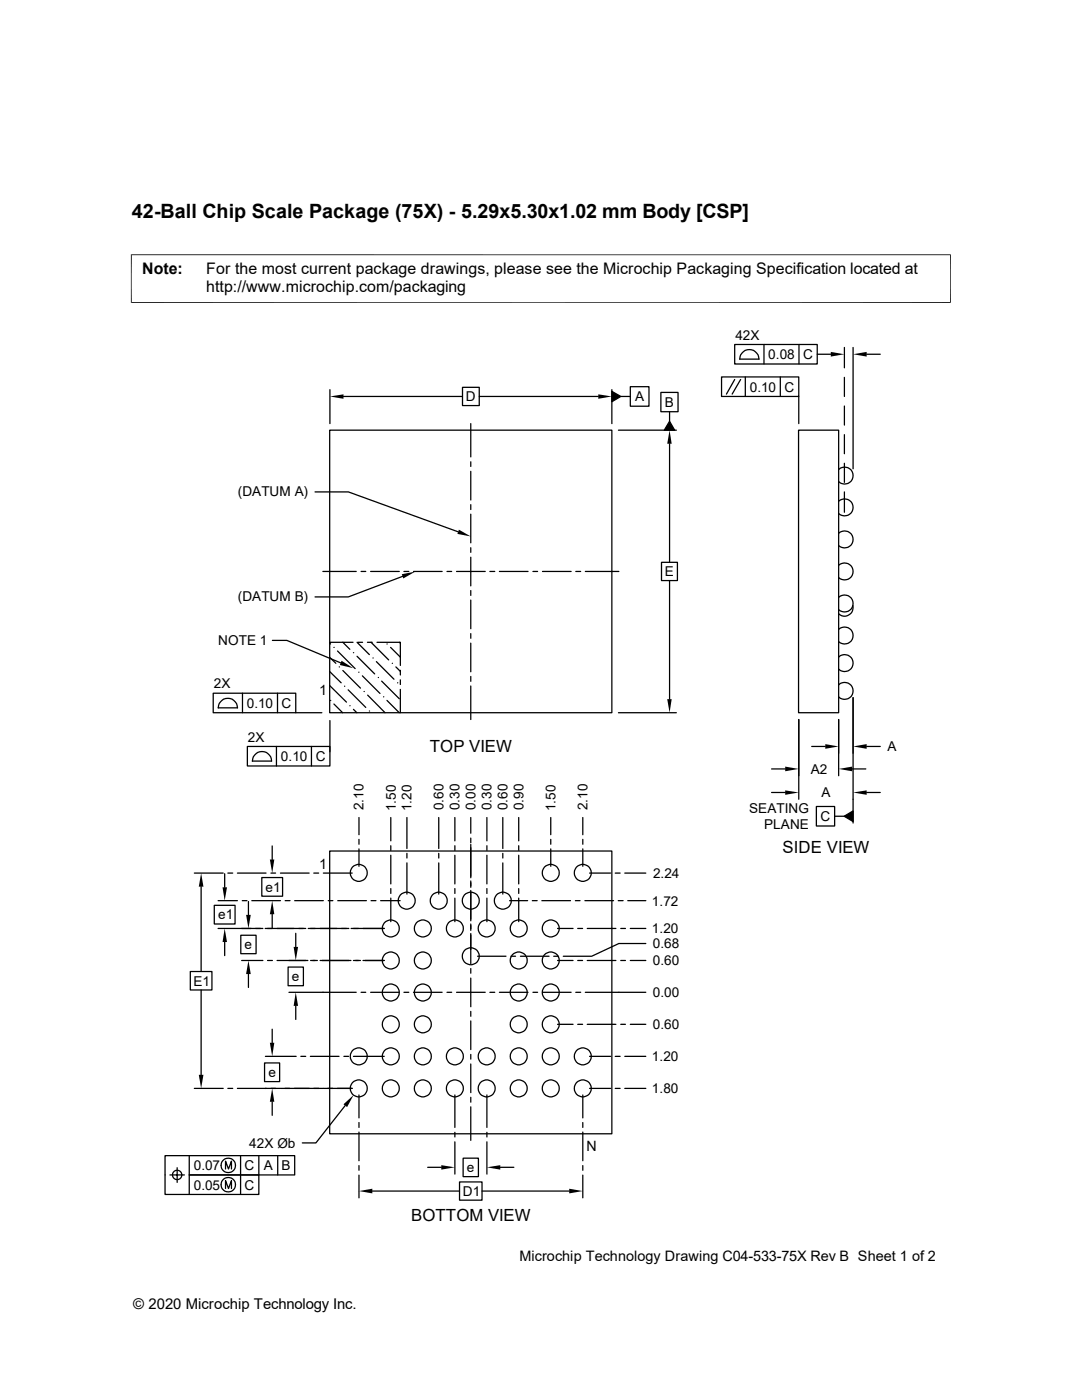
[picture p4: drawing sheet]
<svg xmlns="http://www.w3.org/2000/svg" width="216mm" height="279mm" viewBox="0 0 216 279" stroke-linecap="round" stroke-linejoin="round" font-family="sans-serif">
<g fill="none" stroke="#000" stroke-width=".25">
<path d="M65.8 77.8v6.7M68.5 79.1h23.8M92.3 77.3h3.3v3.6h-3.3zM95.6 79.1h23.8M122.1 78.1l1.8 1-1.8 1.1zM122.1 77.8v6.7M123.9 79.1h1.9M125.8 77.2h3.7v3.9h-3.7zM131.9 78.3h3.4v3.9h-3.4zM144 75.2h15.4v3.9h-15.4zM146.6 68.7h16.5v3.9h-16.5zM146.6 75.7l-1.7 3"/>
<path d="M147.6 71.7h3.8a1.9 1.9 0 0 0-1.9-1.9 1.9 1.9 0 0 0-1.9 1.9M147.8 75.7l-1.7 3M148.7 75.2v3.9M152.4 68.7v3.9M155.7 75.2v3.9M159.4 79.1v5.4M159.4 68.7v3.9M163.1 70.7h2.7M168.5 69.3v4.1M168.5 75.3v3.8M170.2 69.3v24.3M172.9 70.7h2.7"/>
<path d="M62.9 98.2h6.6l21.9 7.9M65.8 85.9h56.3v56.3h-56.3zM93.9 84.5v6.7M93.9 92.2v.9M93.9 94.1v5.7M123.4 85.9h11.6M133.6 84.1l1 1.8h-2.1zM133.6 82.2v1.9M133.6 88.6v23.6M159.3 85.9h8v56.3h-8zM167.4 93.7a1.68 1.68 0 0 1 2.3 0 1.68 1.68 0 0 1 0 2.4 1.68 1.68 0 0 1-2.3 0M168.5 81v3.8"/>
<path d="M168.5 86.7v3.9M168.5 92.5v3.8M168.5 98.2v4M64.4 114h6.7M72.1 114h.9M74 114h5.7M80.3 115l-10.8 4.1h-6.6M80.6 114h1M82.5 114h5.7M89.2 114h.9M91.1 114h5.7M93.9 100.7v1"/>
<path d="M93.9 102.6v5.7M93.9 109.3v.9M93.9 111.2v5.7M93.9 117.9v.9M93.9 119.8v5.7M97.7 114h1M99.7 114h5.7M106.3 114h1M108.2 114h5.8M114.9 114h1M116.8 114h6.7M132 112.2h3.2v3.7h-3.2z"/>
<path d="M133.6 115.9v23.6M167.3 100a1.7 1.7 0 0 1 2.4 .1 1.7 1.7 0 0 1 0 2.4 1.7 1.7 0 0 1-2.4 0M167.3 106.4a1.7 1.7 0 0 1 2.4 .1 1.7 1.7 0 0 1 0 2.3 1.7 1.7 0 0 1-2.4 .1M167.3 112.8a1.7 1.7 0 0 1 2.4 .1 1.7 1.7 0 0 1 0 2.3 1.7 1.7 0 0 1-2.4 .1M167.3 119.2a1.7 1.7 0 0 1 2.4 0 1.7 1.7 0 0 1 0 2.4 1.7 1.7 0 0 1-2.4 .1M42.5 138.3h16.5v3.9h-16.5zM48.4 138.3v3.9M54.4 127.8h2.8l10.8 4.5M55.4 138.3v3.9M65.8 136.8l3.3 3.3M65.8 134l2.3 2.3M65.8 131.2l1.2 1.2"/>
<path d="M65.8 128.4l.2 .1M65.8 128.2h4.6M66 139.8h.1M66.6 129.2h.1M67.4 129.9l3.5 3.5M67.7 133.1h.1M68.4 133.8l3.5 3.5M68.4 128.2l1.4 1.4M68.7 136.9h.1M69.5 137.7l3.5 3.5M70.5 130.3h.1M71.2 131l3.6 3.5"/>
<path d="M71.2 128.2l2.5 2.4M71.4 128.2h.9M71.6 134.2h.1M72.3 134.9l3.5 3.5M72.6 138h.1M73.3 128.2h1M73.4 138.7l3.4 3.5M74 128.2l3.6 3.5M74.4 131.3h.1M75.1 132l3.5 3.6M75.2 128.2h4.7v4.6M75.5 135.2h.1"/>
<path d="M76.2 135.9l3.5 3.5M76.5 139.1h.1M77.2 139.8l2.5 2.4M77.2 128.5h.1M77.9 129.2l2 1.9M78.3 132.4h.1M79 133.1l.9 .9M79.3 136.3h.1M79.7 128.2l.2 .2M79.9 133.8v.9M79.9 135.7v.9M79.9 137.6v4.6"/>
<path d="M93.9 126.4v1M93.9 128.4v5.7M93.9 135v1M93.9 136.9v6.7M167.3 125.6a1.7 1.7 0 0 1 2.4 0 1.7 1.7 0 0 1 0 2.4 1.7 1.7 0 0 1-2.4 .1M167.4 136.7a1.68 1.68 0 0 1 2.3 0 1.68 1.68 0 0 1 0 2.4 1.68 1.68 0 0 1-2.3 0M167.4 131.1a1.68 1.68 0 0 1 2.3 .1 1.68 1.68 0 0 1 0 2.3 1.68 1.68 0 0 1-2.3 .1M170.2 120.9a1.7 1.7 0 0 1-.8 1.8 1.7 1.7 0 0 1-2-.2M170.2 139.2v25.1M43.5 141.3h3.9a1.9 1.9 0 0 0-1.9-1.9 1.9 1.9 0 0 0-1.9 1.9M49.4 149h16.4v3.9h-16.4zM50.3 151.9h3.9a1.9 1.9 0 0 0-1.9-1.9 1.9 1.9 0 0 0-1.9 1.9"/>
<path d="M55.2 149v3.9M59 142.2h5.2M62.1 149v3.9M65.8 143.8v6.2M66.6 140.5l1.8 1.7M69.8 140.8h.1M70.5 141.6l.7 .6M73.7 141.9h.1M123.4 142.2h11.6M154 153.5h2.7M154 158.2h2.7M159.4 143.6v15.9"/>
<path d="M162 149h2.7M167.3 143.6v11.2M170.1 153.5h2.7M172.9 149h2.7M172.9 158.2h2.7M38.8 174.2h5.7M40.1 177v16.9M43.5 179.7h3.9M44.8 174.4v2.7M45.5 174.2h.9M47.4 174.2h5.7M48.3 179.7h1"/>
<path d="M49.6 179.9v2.7M50.2 179.7h5.8M52.2 175.1h4.2v3.8h-4.2zM54.1 174.2h.9M54.3 168.8v2.7M56 174.2h5.7M56.9 179.7h1M58.8 179.7h5.7M62.6 174.2h1M64.5 174.2h5.8M65.5 179.7h.9M65.8 169.8h56.3v56.5h-56.3z"/>
<path d="M67.4 179.7h5.7M71.6 163.2v3.4M71.6 167.5v1M71.6 169.4v3.5M74 179.7h1M75.9 179.7h3.9M78 163.2v4.6M78 168.8v.9M78 170.7v5.7M78 177.3v1M78 179.2v4.7M81.2 163.2v6.1"/>
<path d="M81.2 170.3v.9M81.2 172.2v6.2M87.5 163.2v6.1M87.5 170.3v.9M87.5 172.2v6.2M90.8 163.2v4.6M90.8 168.8v.9M90.8 170.7v5.7M90.8 177.3v1M90.8 179.2v4.7M93.9 163.2v3.1M93.9 167.3v.9"/>
<path d="M93.9 168.5v6.7M93.9 175.8v1.3M93.9 177.7v6.1M97.2 163.2v4.6M97.2 168.8v.9M97.2 170.7v5.7M97.2 177.3v1M97.2 179.2v4.7M100.3 163.2v6.1M100.3 170.3v.9M100.3 172.2v6.2M101.7 179.7h3.6"/>
<path d="M103.5 163.2v4.6M103.5 168.8v.9M103.5 170.7v5.7M103.5 177.3v1M103.5 179.2v4.7M106.2 179.7h1M108.1 179.7h5.7M109.9 163.2v3.4M109.9 167.5v1M109.9 169.4v3.5M114.8 179.7h.9M116.3 163.2v3.4"/>
<path d="M116.3 167.5v1M116.3 169.4v3.5M116.7 179.7h5.7M117.6 174.2h4.2M122.8 174.2h.9M123.4 179.7h.9M124.7 174.2h4.2M125.3 179.7h3.6M162.9 161h3.6v3.8h-3.6zM166.5 162.9h1.9M168.4 162.9l1.8-1.1v2.2zM38 193.9h4.3v3.7h-4.3z"/>
<path d="M40.1 197.6v16.9M42.8 180.7h4.1v3.7h-4.1zM43.5 185.3h9M44.8 188v2.7M48 186.6h3.1v3.7h-3.1zM48.2 191.7h4.3M49.6 194.4v2.7M52.9 185.3h8.1M53.4 191.7h1M54.3 182.5v2.7M55.3 191.7h6.1M57.5 193h3v3.7h-3z"/>
<path d="M57.7 198h13.4M59 186.3v2.7M61.5 185.3h8.1M62 191.7h1.3M63.9 191.7h6.1M70.1 185.3h6.6M70.5 191.7h1.4M72.1 198h.9M72.4 191.7h4.3M74 198h5.7M80.6 198h1M82.5 198h5.7"/>
<path d="M89.2 198h.9M91.1 198h5.7M93.9 184.4v1.3M93.9 186.3v6M93.9 193.3v.9M93.9 195.2v5.7M95.3 190.8h5.7M97.7 198h1M99.7 198h5.7M101.9 190.8h1M103.8 190.8h5.8M106.3 198h1"/>
<path d="M108.2 198h5.8M110.5 190.8h1M111.3 185.3h3M111.3 191.7h3M114.9 198h1M115.3 185.3h.9M115.3 191.7h.9M116.8 198h12.1M117.2 185.3h5.7M117.2 191.7h5.7M123.9 185.3h.9M123.9 191.7h.9"/>
<path d="M125.8 185.3h3.1M125.8 191.7h3.1M128.9 188.3h-5.4l-5.4 2.5h-5.7M38.8 217.2h5.7M45.5 217.2h.9M47.4 217.2h8.5M52.8 212.1h3v3.8h-3zM53 210.8h6.1M54.3 205.4v2.7M54.3 219.9v2.7M56 217.2h14.3M59 200.7v2.8"/>
<path d="M60 210.8h1M61.9 210.8h5.7M68.6 210.8h1M70.5 210.8h6.2M71.6 218.5v4.6M90.8 218.5v6.5M93.9 201.8v1M93.9 203.8v5.7M93.9 210.4v1M93.9 212.3v5.8M93.9 219v1M97.2 218.5v6.5"/>
<path d="M111.3 204.4h3M115.3 204.4h.9M116.3 218.5v4.6M117.2 204.4h5.7M117.6 210.8h4.2M117.6 217.2h4.2M122.8 210.8h.9M122.8 217.2h.9M123.9 204.4h.9M124.7 210.8h4.2M124.7 217.2h4.2M125.8 204.4h3.1"/>
<path d="M33.9 234.5h2.9M35.3 233v3M37.8 230.6v3.9h13.8v3.9h-18.7v-7.8h25.9v3.9h-21v3.9M45 233.3v-1.6l.6 1.6 .6-1.6v1.6M45 237.2v-1.6l.6 1.6 .6-1.6v1.6M48 230.6v7.8M51.6 230.6v3.9M55.4 230.6v3.9M68.9 220.6l-5.9 7.5h-2.7M71.6 224v1M71.6 225.9v5.7M71.6 232.6v1"/>
<path d="M71.6 234.5v4.6M74.3 237.7h17.4M85.3 233h2.8M90.8 226v.9M90.8 227.9v6.4M91.7 235.9h4.5v3.6h-4.5zM92.4 231.1h3.1v3.7h-3.1zM93.9 220.9v6.7M96.2 237.7h17.4M97.2 226v.9M97.2 227.9v6.4M99.8 233h2.7"/>
<path d="M116.3 224v1M116.3 225.9v5.7M116.3 232.6v1M116.3 234.5v4.6"/>
<circle cx="71.6" cy="174.2" r="1.69"/>
<circle cx="81.2" cy="179.8" r="1.69"/>
<circle cx="87.5" cy="179.8" r="1.69"/>
<circle cx="93.9" cy="179.8" r="1.69"/>
<circle cx="100.3" cy="179.8" r="1.69"/>
<circle cx="109.9" cy="174.2" r="1.69"/>
<circle cx="116.3" cy="174.2" r="1.69"/>
<circle cx="78" cy="191.7" r="1.69"/>
<circle cx="78" cy="185.3" r="1.69"/>
<circle cx="78" cy="198.1" r="1.69"/>
<circle cx="84.4" cy="191.7" r="1.69"/>
<circle cx="84.4" cy="198.1" r="1.69"/>
<circle cx="84.4" cy="185.3" r="1.69"/>
<circle cx="90.8" cy="185.3" r="1.69"/>
<circle cx="93.9" cy="190.9" r="1.69"/>
<circle cx="97.1" cy="185.3" r="1.69"/>
<circle cx="103.5" cy="191.7" r="1.69"/>
<circle cx="103.5" cy="185.3" r="1.69"/>
<circle cx="103.5" cy="198.1" r="1.69"/>
<circle cx="109.9" cy="185.3" r="1.69"/>
<circle cx="109.9" cy="198.1" r="1.69"/>
<circle cx="109.9" cy="191.7" r="1.69"/>
<circle cx="71.6" cy="210.8" r="1.69"/>
<circle cx="71.6" cy="217.2" r="1.69"/>
<circle cx="78" cy="217.2" r="1.69"/>
<circle cx="78" cy="210.8" r="1.69"/>
<circle cx="78" cy="204.4" r="1.69"/>
<circle cx="84.4" cy="204.4" r="1.69"/>
<circle cx="84.4" cy="217.2" r="1.69"/>
<circle cx="84.4" cy="210.8" r="1.69"/>
<circle cx="90.8" cy="217.2" r="1.69"/>
<circle cx="90.8" cy="210.8" r="1.69"/>
<circle cx="97.1" cy="217.2" r="1.69"/>
<circle cx="97.1" cy="210.8" r="1.69"/>
<circle cx="103.5" cy="204.4" r="1.69"/>
<circle cx="103.5" cy="217.2" r="1.69"/>
<circle cx="103.5" cy="210.8" r="1.69"/>
<circle cx="109.9" cy="204.4" r="1.69"/>
<circle cx="109.9" cy="210.8" r="1.69"/>
<circle cx="109.9" cy="217.2" r="1.69"/>
<circle cx="116.3" cy="217.2" r="1.69"/>
<circle cx="116.3" cy="210.8" r="1.69"/>
<circle cx="35.3" cy="234.5" r=".94"/>
<circle cx="45.5" cy="236.4" r="1.45"/>
<circle cx="45.5" cy="232.6" r="1.45"/>
</g>
<g fill="#000">
<path d="M65.8 79.1l2.7-.4v.9zM119.4 78.7l2.7 .4-2.7 .5zM165.8 70.2l2.7 .5-2.7 .5zM170.2 70.7l2.7-.5v1zM122.1 78.1l1.8 1-1.8 1.1zM133.6 85.9l.4 2.7h-.9zM133.6 84.1l1 1.8h-2.1zM80.2 114.6l2.6-.5-2.3 1.3zM91.6 105.7l2.3 1.4-2.6-.5zM68.2 131.9l2.3 1.5-2.7-.7zM133.1 139.5h.9l-.4 2.7zM156.7 153l2.7 .5-2.7 .4z"/>
<path d="M156.7 157.7l2.7 .5-2.7 .4zM164.7 148.5l2.6 .5-2.6 .4zM167.3 153.5l2.8-.5v.9zM170.2 149l2.7-.5v.9zM170.2 158.2l2.7-.5v.9zM40.1 174.2l.5 2.8h-.9zM44.4 177.1h.9l-.5 2.6zM53.8 171.5h.9l-.4 2.7zM168.4 162.9l1.8-1.1v2.2zM44.8 185.3l.5 2.7h-.9zM49.6 191.7l.4 2.7h-.9zM49.1 182.6h.9l-.4 2.7z"/>
<path d="M54.3 179.7l.4 2.8h-.9zM58.6 189h.9l-.5 2.7zM39.7 214.5h.9l-.5 2.7zM54.3 217.2l.4 2.7h-.9zM53.8 208.1h.9l-.4 2.7zM59 198l.5 2.7h-.9zM68.5 220.4l2.1-1.9-1.3 2.4zM71.6 237.7l2.7-.5v1zM88.1 232.5l2.7 .5-2.7 .4zM97.2 233l2.6-.5v.9zM113.6 237.2l2.7 .5-2.7 .5z"/>
</g>
<path d="M26.1 50.8h163.6M26.2 50.8v9.7M189.7 50.8v9.7M26.1 60.4h163.6" fill="none" stroke="#000" stroke-width=".2"/>
<text font-size="3.9" x="26.3" y="43.5">42-Ball Chip Scale Package (75X) - 5.29x5.30x1.02 mm Body [CSP]</text>
<g font-size="3.3">
<text x="85.8" y="150.2">TOP VIEW</text>
<text x="156.2" y="170.2">SIDE VIEW</text>
<text x="82" y="243.6">BOTTOM VIEW</text>
</g>
<g font-size="3.2">
<text x="28.4" y="54.6">Note:</text>
<text x="41.1" y="54.6">For the most current package drawings, please see the Microchip Packaging Specification located at</text>
<text x="41.1" y="58.3">http://www.microchip.com/packaging</text>
</g>
<text font-size="3" x="26.6" y="261.3">© 2020 Microchip Technology Inc.</text>
<text font-size="2.9" x="103.6" y="251.6">Microchip Technology Drawing C04-533-75X Rev B Sheet 1 of 2</text>
<g font-size="2.8">
<text x="63.7" y="138.7">1</text>
<text x="63.7" y="173.4">1</text>
<text x="117" y="229.6">N</text>
</g>
<g font-size="2.7">
<text x="146.7" y="67.8">42X</text>
<text x="153.3" y="71.7">0.08</text>
<text x="160.3" y="71.7">C</text>
<text x="92.9" y="80.1">D</text>
<text x="126.7" y="80.1">A</text>
<text x="132.7" y="81.2">B</text>
<text x="149.6" y="78.1">0.10</text>
<text x="156.5" y="78.1">C</text>
<text x="47.5" y="98.9">(DATUM A)</text>
<text x="47.5" y="119.8">(DATUM B)</text>
<text x="132.7" y="115">E</text>
<text x="43.5" y="128.8">NOTE 1</text>
<text x="42.7" y="137.4">2X</text>
<text x="49.2" y="141.2">0.10</text>
<text x="56.2" y="141.3">C</text>
<text x="49.4" y="148">2X</text>
<text x="177.1" y="149.9">A</text>
<text x="56" y="151.9">0.10</text>
<text x="63" y="151.9">C</text>
<text x="161.8" y="154.4">A2</text>
<text x="72.6" y="161.7" transform="rotate(-90 72.6 161.7)">2.10</text>
<text x="79" y="161.9" transform="rotate(-90 79 161.9)">1.50</text>
<text x="82.1" y="161.9" transform="rotate(-90 82.1 161.9)">1.20</text>
<text x="88.5" y="161.7" transform="rotate(-90 88.5 161.7)">0.60</text>
<text x="91.7" y="161.7" transform="rotate(-90 91.7 161.7)">0.30</text>
<text x="94.9" y="161.7" transform="rotate(-90 94.9 161.7)">0.00</text>
<text x="98.1" y="161.7" transform="rotate(-90 98.1 161.7)">0.30</text>
<text x="101.3" y="161.7" transform="rotate(-90 101.3 161.7)">0.60</text>
<text x="104.5" y="161.7" transform="rotate(-90 104.5 161.7)">0.90</text>
<text x="110.8" y="161.9" transform="rotate(-90 110.8 161.9)">1.50</text>
<text x="117.2" y="161.7" transform="rotate(-90 117.2 161.7)">2.10</text>
<text x="163.9" y="159.1">A</text>
<text x="149.5" y="162.3">SEATING</text>
<text x="152.5" y="165.5">PLANE</text>
<text x="163.7" y="163.9">C</text>
<text x="53" y="178">e1</text>
<text x="130.3" y="175.2">2.24</text>
<text x="43.6" y="183.5">e1</text>
<text x="130.1" y="180.7">1.72</text>
<text x="48.8" y="189.4">e</text>
<text x="130.1" y="186.3">1.20</text>
<text x="130.3" y="189.3">0.68</text>
<text x="38.6" y="196.7">E1</text>
<text x="58.3" y="195.8">e</text>
<text x="130.3" y="192.6">0.60</text>
<text x="130.3" y="199">0.00</text>
<text x="130.3" y="205.4">0.60</text>
<text x="53.6" y="215">e</text>
<text x="130.1" y="211.8">1.20</text>
<text x="130.1" y="218.1">1.80</text>
<text x="38.7" y="233.5">0.07</text>
<text x="48.8" y="233.5">C</text>
<text x="49.7" y="229">42X Øb</text>
<text x="52.6" y="233.5">A</text>
<text x="56.2" y="233.5">B</text>
<text x="93.2" y="233.9">e</text>
<text x="38.7" y="237.4">0.05</text>
<text x="48.8" y="237.4">C</text>
<text x="92.4" y="238.7">D1</text>
</g>
</svg>
